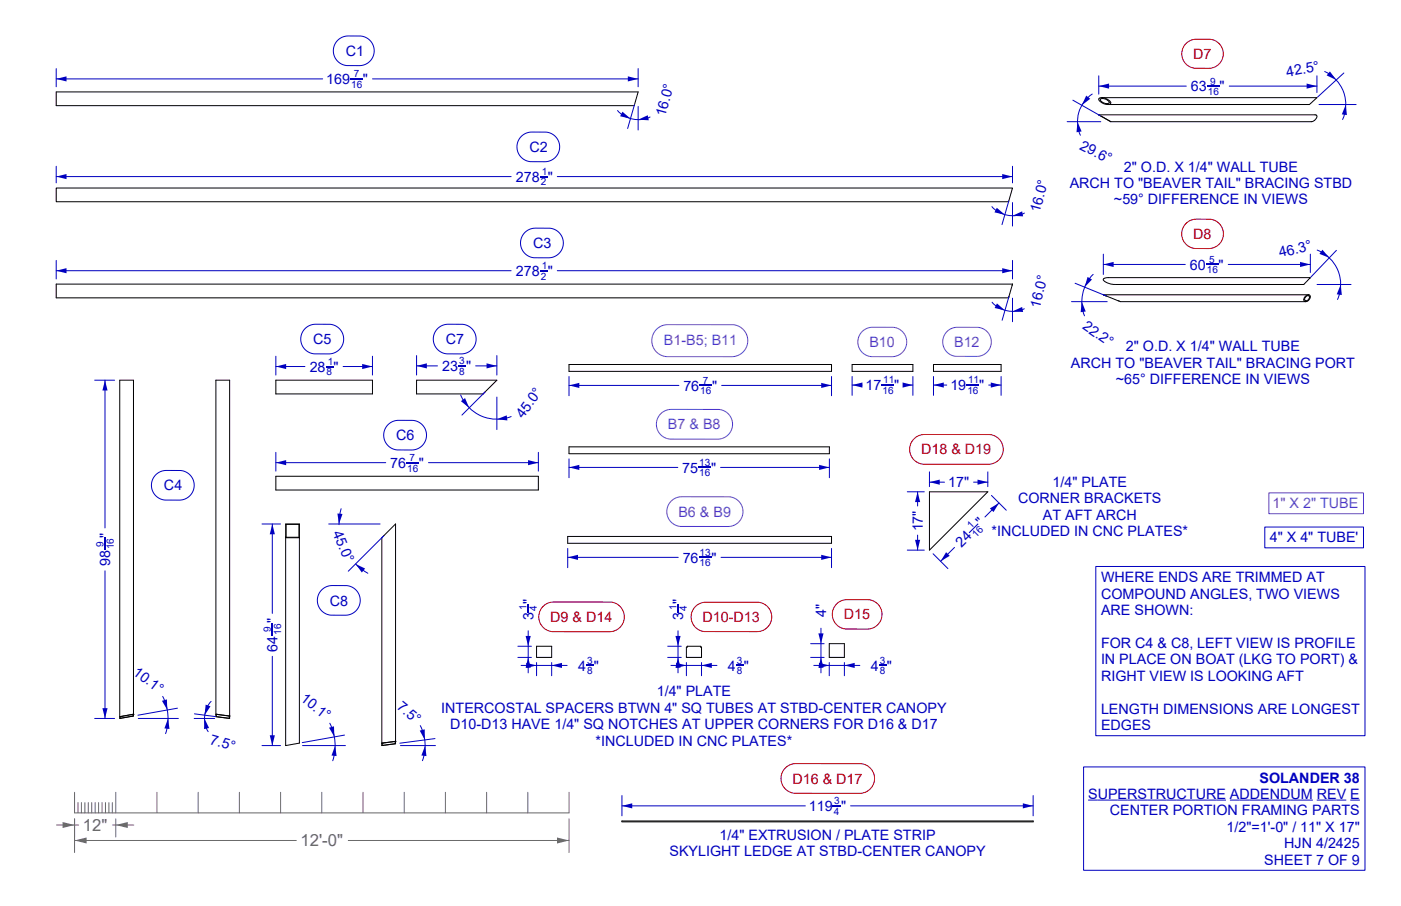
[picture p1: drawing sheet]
<svg xmlns="http://www.w3.org/2000/svg" width="432mm" height="279mm" viewBox="0 0 432 279" stroke-linecap="round" stroke-linejoin="round" font-family="sans-serif">
<!-- layer: Make2D -->
<path d="M365.6 13.4a4.5 4.5 0 0 1 3.1-1.3h4.2a4.5 4.5 0 0 1 4.1 4.7 4.5 4.5 0 0 1-4.5 4.3h-4.2a4.5 4.5 0 0 1-3.8-3 4.5 4.5 0 0 1 1.1-4.7zM365.5 68.9a4.5 4.5 0 0 1 3.3-1.3h4.1a4.5 4.5 0 0 1 4.2 4.7 4.5 4.5 0 0 1-4.6 4.4l-4.1-.1a4.5 4.5 0 0 1-3.9-2.9 4.5 4.5 0 0 1 1-4.8zM281.7 135.3a4.6 4.6 0 0 1 3.2-1.3h20.1a4.6 4.6 0 0 1 4.2 4.8 4.6 4.6 0 0 1-4.6 4.4h-20.1a4.6 4.6 0 0 1-3.9-3 4.6 4.6 0 0 1 1.1-4.9zM167.4 187a4.6 4.6 0 0 1 3.2-1.4l17.6 .1a4.6 4.6 0 0 1 4.2 4.7 4.6 4.6 0 0 1-4.6 4.4h-17.6a4.6 4.6 0 0 1-3.9-3 4.6 4.6 0 0 1 1.1-4.8zM214.3 187a4.5 4.5 0 0 1 3.2-1.3h16.2a4.5 4.5 0 0 1 4.1 4.7 4.5 4.5 0 0 1-4.5 4.4h-16.2a4.5 4.5 0 0 1-3.8-3 4.5 4.5 0 0 1 1-4.8zM257.9 186.2a4.5 4.5 0 0 1 3.2-1.3h6.6a4.5 4.5 0 0 1 4.1 4.8 4.5 4.5 0 0 1-4.5 4.3h-6.6a4.5 4.5 0 0 1-3.9-3 4.5 4.5 0 0 1 1.1-4.8zM242.1 236.8a4.6 4.6 0 0 1 3.2-1.3h20.1a4.6 4.6 0 0 1 4.1 4.8 4.6 4.6 0 0 1-4.5 4.4l-20.1-.1a4.6 4.6 0 0 1-3.9-3 4.6 4.6 0 0 1 1.1-4.8z" fill="none" stroke="#bf0000" stroke-width=".31"/>
<path d="M104.1 12.4a4.6 4.6 0 0 1 3.2-1.3h3.9a4.6 4.6 0 0 1 4.1 4.8 4.6 4.6 0 0 1-4.5 4.3h-3.9a4.6 4.6 0 0 1-3.9-3 4.6 4.6 0 0 1 1.1-4.8zM160.7 42.1a4.6 4.6 0 0 1 3.2-1.4h4.4a4.6 4.6 0 0 1 4.2 4.8 4.6 4.6 0 0 1-4.6 4.4h-4.4a4.6 4.6 0 0 1-3.9-3 4.6 4.6 0 0 1 1.1-4.8zM161.8 71.7a4.6 4.6 0 0 1 3.2-1.3h4.5a4.6 4.6 0 0 1 4.1 4.7 4.6 4.6 0 0 1-4.5 4.4h-4.5a4.6 4.6 0 0 1-3.9-3 4.6 4.6 0 0 1 1.1-4.8zM94 101.3a4.6 4.6 0 0 1 3.3-1.3h4.4a4.6 4.6 0 0 1 4.2 4.8 4.6 4.6 0 0 1-4.5 4.3h-4.5a4.6 4.6 0 0 1-3.9-3 4.6 4.6 0 0 1 1-4.8zM134.9 101.3a4.6 4.6 0 0 1 3.2-1.3h4.5a4.6 4.6 0 0 1 4.1 4.8 4.6 4.6 0 0 1-4.5 4.3h-4.5a4.6 4.6 0 0 1-3.9-3 4.6 4.6 0 0 1 1.1-4.8zM119.6 131a4.6 4.6 0 0 1 3.2-1.4h4.5a4.6 4.6 0 0 1 4.2 4.8 4.6 4.6 0 0 1-4.6 4.4h-4.5a4.6 4.6 0 0 1-3.9-3 4.6 4.6 0 0 1 1.1-4.8zM48 146.4a4.6 4.6 0 0 1 3.2-1.3h4.5a4.6 4.6 0 0 1 4.2 4.8 4.6 4.6 0 0 1-4.6 4.3h-4.5a4.6 4.6 0 0 1-3.9-3 4.6 4.6 0 0 1 1.1-4.8zM99.1 181.9a4.6 4.6 0 0 1 3.3-1.3h4.5a4.6 4.6 0 0 1 4.1 4.8 4.6 4.6 0 0 1-4.5 4.3h-4.5a4.6 4.6 0 0 1-3.9-3 4.6 4.6 0 0 1 1-4.8z" fill="none" stroke="#0000bf" stroke-width=".31"/>
<path d="M202.3 101.6a4.9 4.9 0 0 1 3.5-1.5h20.2a4.9 4.9 0 0 1 4.5 5.2 4.9 4.9 0 0 1-5 4.7h-20.1a4.9 4.9 0 0 1-4.2-3.3 4.9 4.9 0 0 1 1.1-5.1zM265.7 102.2a4.5 4.5 0 0 1 3.2-1.3h6.4a4.5 4.5 0 0 1 4.2 4.8 4.5 4.5 0 0 1-4.6 4.3h-6.4a4.5 4.5 0 0 1-3.8-3 4.5 4.5 0 0 1 1-4.8zM291.9 102.2a4.5 4.5 0 0 1 3.1-1.3l6.4 .1a4.5 4.5 0 0 1 4.1 4.6 4.5 4.5 0 0 1-4.5 4.3h-6.3a4.5 4.5 0 0 1-3.9-2.9 4.5 4.5 0 0 1 1.1-4.8zM203.6 127.6a4.6 4.6 0 0 1 3.3-1.3h14.7a4.6 4.6 0 0 1 4.2 4.7 4.6 4.6 0 0 1-4.6 4.4h-14.7a4.6 4.6 0 0 1-3.9-3 4.6 4.6 0 0 1 1-4.8zM206.9 154.5a4.6 4.6 0 0 1 3.2-1.3h14.7a4.6 4.6 0 0 1 4.2 4.8 4.6 4.6 0 0 1-4.6 4.4l-14.7-.1a4.6 4.6 0 0 1-3.9-3 4.6 4.6 0 0 1 1.1-4.8z" fill="none" stroke="#7d26cd" stroke-width=".31"/>
<g fill="none" stroke="#000" stroke-width=".31">
<path d="M17.3 28.3h179.4l-1.2 4.3h-178.2zM338.6 35.4l3.7 2.1M338.6 35.4h66.7l.5 .2a1.78 1.78 0 0 1-1.7 1.9h-61.8M339.2 30.5a2.18 2.18 0 0 1 2.7 1.1 1.87 1.87 0 0 1-2.8-.8zM339.5 30.1l-.8 .4a2.71 2.71 0 0 0 2.8 1.7M339.5 30.1h66.4l-2.3 2.1h-62.1M339.5 30.1a3.2 3.2 0 0 1 2.8 1.6l-.2 .4-.6 .1M17.3 58h294.8l-1.3 4.2h-293.5zM17.3 87.6h294.8l-1.3 4.2h-293.5zM340.1 90.9l.1 .1M340.1 90.9l5.2 2.1h57.1M340.1 90.9h63.2"/>
<path d="M340.2 85.9l1.4-.3h62.3l-2.1 2.1h-58a4.8 4.8 0 0 1-3.8-1.5zM340.7 91.2h.1M344.6 92.8h.1M402.6 91.4l.8-.2a.94 .94 0 0 1-.1 1.2 .94 .94 0 0 1-1.2 .1v-.5zM403.3 90.9a.82 .82 0 0 1 .7 .7 .82 .82 0 0 1-.6 .9l-1 .5M403.3 90.9a1.33 1.33 0 0 0-1.1 2.1h.2M36.9 117.2h4.2v103.6l-4.2 .8zM66.5 117.2h4.3v104.4l-4.3-.6zM85 117.2h29.8v4.3h-29.8zM128.4 117.2h24.7l-4.2 4.3h-20.5zM175.4 112.4h80.9v2.1h-80.9zM262.6 112.4h18.8v2.1h-18.8z"/>
<path d="M287.7 112.4h20.8v2.1h-20.8zM175.4 137.8h80.2v2.1h-80.2zM85 146.9h80.9v4.2h-80.9zM286.5 151.7h18l-18 18zM88 165.8h4.3M88 161.6h4.3v67.6l-4.3 .7zM88.2 161.7h3.9v4h-3.9zM121.9 161.6v67.8l-4.2 .5v-64.1zM175 165.4h81.3v2.1h-81.3zM165.4 199.3h4.6v3.4h-4.6zM211.6 199.6h.2v-.3h4.1v.3h.3v3.1h-4.6zM255.6 198.5h4.6v4.2h-4.6z"/>
<path d="M37 221h.1M37 221v.5M41 220.3h.1M41 220.3v.5M41.1 220.3l-4.2 .7M66.5 220.3l4.3 .5M66.7 220.3h.1M66.7 220.3v.7l3.9 .5v-.7M70.6 220.8h.1M117.8 229.2h.1M117.8 229.2v.7M121.8 228.6h.1"/>
<path d="M121.8 228.7v.7M121.9 228.6l-4.2 .6M191.7 253.2h126.7v.2h-126.7z"/>
</g>
<g fill="#0000bf">
<path d="M413.2 87.7l.4 3.3-1.6-.2z"/>
<path d="M407.6 77l2.1 2.5-3-1.2z"/>
</g>
<path d="M406 77.1a11.4 11.4 0 0 1 6.2 15.3M411.9 77.2l-8 8.3M405.9 87.7h10.5" fill="none" stroke="#0000bf" stroke-width=".31"/>
<g fill="#0000bf">
<path d="M335.2 85.4l1.4 .8-2.3 2.4z"/>
<path d="M333.4 93l1.2 3.1-1.5 .2z"/>
</g>
<path d="M330.2 93h11.1M331.4 87.4l9.8 4M336.9 84.6a12 12 0 0 0-2.6 12.8" fill="none" stroke="#0000bf" stroke-width=".31"/>
<g fill="#0000bf">
<path d="M334.8 29.5l1.2 1-2.6 2z"/>
<path d="M332.1 37.5l1.3 3-1.6 .3z"/>
</g>
<path d="M328.9 37.5h10.4M330.7 30.9l8.5 4.8M336.6 29a10.3 10.3 0 0 0-3.6 12.7" fill="none" stroke="#0000bf" stroke-width=".31"/>
<g fill="#0000bf">
<path d="M414.8 32.2l.3 3.3-1.5-.2z"/>
<path d="M409.9 22l1.9 2.7-2.9-1.4z"/>
</g>
<path d="M406.5 32.2h11.5M408.3 22.1a11.2 11.2 0 0 1 5.5 14.8M414.2 22.5l-8.1 7.4M389.8 162.5h30.4v6.5h-30.4z" fill="none" stroke="#0000bf" stroke-width=".31"/>
<path d="M391.1 152h29.1v6.4h-29.1z" fill="none" stroke="#7d26cd" stroke-width=".31"/>
<g fill="none" stroke="#696969" stroke-width=".31">
<path d="M23 244.3v6.4h152.4v-6.4M24 247.5v3.2M25.1 247.5v3.2M26.2 247.5v3.2M27.2 247.5v3.2M28.3 247.5v3.2M29.3 247.5v3.2M30.4 247.5v3.2M31.4 247.5v3.2M32.5 247.5v3.2M33.6 247.5v3.2M34.6 247.5v3.2"/>
<path d="M35.7 244.3v6.4M48.4 244.3v6.4M61.1 244.3v6.4M73.8 244.3v6.4M86.5 244.3v6.4M99.2 244.3v6.4M111.9 244.3v6.4M124.6 244.3v6.4M137.3 244.3v6.4M150 244.3v6.4M162.7 244.3v6.4"/>
</g>
<g fill="#696969">
<path d="M19.3 253.5l3.7 .9-3.7 1z"/>
<path d="M35.7 254.4l3.7-.9v1.9z"/>
</g>
<path d="M17.4 254.4h6.8M23 252.5v5.6M34.7 254.4h6.5M35.7 252.5v5.6" fill="none" stroke="#696969" stroke-width=".31"/>
<g fill="#696969">
<path d="M23 259.2l3.7-.9v1.8z"/>
<path d="M171.7 258.3l3.7 .9-3.7 .9z"/>
</g>
<path d="M23 252.5v10.4M23 259.2h68.3M107.3 259.2h68.1M175.4 252.5v10.4" fill="none" stroke="#696969" stroke-width=".31"/>
<g fill="#0000bf">
<path d="M104 158.4l1.6 .1-1.1 3.1z"/>
<path d="M109.6 173.9l2.9 1.4-1 1.3z"/>
</g>
<path d="M105.1 156.9l-.5 2.8-.1 2.1M101.3 161.6h15.8M109.6 173.9l2.1 1.8 1.7 1.1M118.3 165.2l-11 11" fill="none" stroke="#0000bf" stroke-width=".31"/>
<path d="M215.5 118.9h4" fill="none" stroke="#0000bf" stroke-width=".33"/>
<g fill="#0000bf">
<path d="M175.4 118.9l3.1-.8v1.6z"/>
<path d="M253.1 118.1l3.2 .8-3.2 .8z"/>
</g>
<path d="M175.4 116.1v5.9M175.4 118.9h33.8M222.4 118.9h33.9M256.3 116.1v5.9" fill="none" stroke="#0000bf" stroke-width=".31"/>
<path d="M215.3 171.9h4" fill="none" stroke="#0000bf" stroke-width=".33"/>
<g fill="#0000bf">
<path d="M175 171.9l3.1-.8v1.6z"/>
<path d="M253.1 171.1l3.2 .8-3.2 .8z"/>
</g>
<path d="M175 169.1v6M175 171.9h34M222.2 171.9h34.1M256.3 169.1v6" fill="none" stroke="#0000bf" stroke-width=".31"/>
<path d="M215.2 144.1h3.9" fill="none" stroke="#0000bf" stroke-width=".33"/>
<g fill="#0000bf">
<path d="M175.4 144.1l3.1-.7v1.5z"/>
<path d="M252.4 143.4l3.2 .7-3.2 .8z"/>
</g>
<path d="M175.4 141.5v5.8M175.4 144.1h33.5M222.1 144.1h33.5M255.6 141.5v5.8" fill="none" stroke="#0000bf" stroke-width=".31"/>
<path d="M271.7 118.7h3.9" fill="none" stroke="#0000bf" stroke-width=".33"/>
<g fill="#0000bf">
<path d="M262.6 118.7l3.2-.7v1.5z"/>
<path d="M278.2 118l3.2 .7-3.2 .8z"/>
</g>
<path d="M262.6 116.1v5.8M262.6 118.7h3.1M278.6 118.7h2.8M281.4 116.1v5.8" fill="none" stroke="#0000bf" stroke-width=".31"/>
<path d="M297.8 118.7h4" fill="none" stroke="#0000bf" stroke-width=".33"/>
<g fill="#0000bf">
<path d="M287.7 118.7l3.2-.7v1.5z"/>
<path d="M305.4 118l3.1 .7-3.1 .8z"/>
</g>
<path d="M287.7 116.1v5.8M287.7 118.7h4.1M304.7 118.7h3.8M308.5 116.1v5.8" fill="none" stroke="#0000bf" stroke-width=".31"/>
<path d="M107.9 24.3h4" fill="none" stroke="#0000bf" stroke-width=".33"/>
<g fill="#0000bf">
<path d="M17.3 24.3l3.2-.8v1.6z"/>
<path d="M193.5 23.5l3.2 .8-3.2 .8z"/>
</g>
<path d="M17.3 21.2v5.6M17.3 24.3h82.1M114.8 24.3h81.9M196.7 21.2v5.6" fill="none" stroke="#0000bf" stroke-width=".31"/>
<g fill="#0000bf">
<path d="M307.2 64.1l2.5 2.1-3.2-.7z"/>
<path d="M312.1 66.5l2.9-1.3 .3 1.5z"/>
</g>
<path d="M305.7 63.7a8.6 8.6 0 0 0 10 2M310.9 62l-2.1 7.3M312.1 62.5v7.2" fill="none" stroke="#0000bf" stroke-width=".31"/>
<g fill="#0000bf">
<path d="M191.8 34.4l2.5 2.2-3.2-.7z"/>
<path d="M196.7 36.9l3-1.4 .2 1.6z"/>
</g>
<path d="M190.3 34.1a8.6 8.6 0 0 0 10.1 2M195.5 32.3l-2.1 7.3M196.7 32.8v7.3" fill="none" stroke="#0000bf" stroke-width=".31"/>
<g fill="#0000bf">
<path d="M307.3 93.6l2.4 2.1-3.2-.7z"/>
<path d="M312.1 96l2.9-1.3 .3 1.5z"/>
</g>
<path d="M305.8 93.2a8.5 8.5 0 0 0 9.9 2M311 91.3l-2.1 7.5M312.1 91.9v7.3" fill="none" stroke="#0000bf" stroke-width=".31"/>
<path d="M32.4 165.8v3.9" fill="none" stroke="#0000bf" stroke-width=".33"/>
<g fill="#0000bf">
<path d="M32.4 117.2l.8 3.2h-1.6z"/>
<path d="M31.6 218.4h1.6l-.8 3.2z"/>
</g>
<path d="M29.2 117.2h6.1M32.4 117.2v45.6M32.4 176v45.6M29.2 221.6h6.1" fill="none" stroke="#0000bf" stroke-width=".31"/>
<g fill="#0000bf">
<path d="M51.8 221.6l.4 3.2-1.5-.2z"/>
<path d="M49.9 216.1l1.5-.4 .2 3.3z"/>
</g>
<path d="M50.1 214.8a14.9 14.9 0 0 1 .9 11.4M54.7 218.4l-12.2 2.2M42.6 221.6h12.4" fill="none" stroke="#0000bf" stroke-width=".31"/>
<g fill="#0000bf">
<path d="M63.4 217.3l1.5 .5-1.8 2.8z"/>
<path d="M63 221.6l1.4 2.9-1.5 .3z"/>
</g>
<path d="M65.1 216.3a7.8 7.8 0 0 0-.9 9.3M59.8 221.6h6.3M59.9 220.1l6.5 .9" fill="none" stroke="#0000bf" stroke-width=".31"/>
<path d="M100.3 113h2.5" fill="none" stroke="#0000bf" stroke-width=".33"/>
<g fill="#0000bf">
<path d="M85 113l3.2-.8v1.6z"/>
<path d="M111.6 112.2l3.2 .8-3.2 .8z"/>
</g>
<path d="M85 109.9v5.8M85 113h9M105.8 113h9M114.8 109.9v5.8" fill="none" stroke="#0000bf" stroke-width=".31"/>
<path d="M166.4 54.5h2.4" fill="none" stroke="#0000bf" stroke-width=".33"/>
<g fill="#0000bf">
<path d="M17.3 54.5l3.2-.8v1.6z"/>
<path d="M308.9 53.7l3.2 .8-3.2 .8z"/>
</g>
<path d="M17.3 51.3v5.1M17.3 54.5h140.2M171.8 54.5h140.3M312.1 51.3v5.1" fill="none" stroke="#0000bf" stroke-width=".31"/>
<path d="M166.4 83.5h2.4" fill="none" stroke="#0000bf" stroke-width=".33"/>
<g fill="#0000bf">
<path d="M17.3 83.5l3.2-.8v1.6z"/>
<path d="M308.9 82.7l3.2 .8-3.2 .8z"/>
</g>
<path d="M17.3 80.3v5.7M17.3 83.5h140.2M171.8 83.5h140.3M312.1 80.3v5.7" fill="none" stroke="#0000bf" stroke-width=".31"/>
<path d="M125.2 142.7h3.9" fill="none" stroke="#0000bf" stroke-width=".33"/>
<g fill="#0000bf">
<path d="M85 142.7l3.2-.8v1.6z"/>
<path d="M162.8 141.9l3.1 .8-3.1 .8z"/>
</g>
<path d="M85 139.5v5.8M165.9 139.5v5.8M85 142.7h33.9M132.1 142.7h33.8" fill="none" stroke="#0000bf" stroke-width=".31"/>
<path d="M141.2 112.8h2.5" fill="none" stroke="#0000bf" stroke-width=".33"/>
<g fill="#0000bf">
<path d="M128.4 112.8l3.2-.8v1.6z"/>
<path d="M150 112l3.1 .8-3.1 .8z"/>
</g>
<path d="M128.4 109.7v6M128.4 112.8h6.4M146.6 112.8h6.5M153.1 109.7v6" fill="none" stroke="#0000bf" stroke-width=".31"/>
<g fill="#0000bf">
<path d="M142.1 123.7l1.2-.9 1.3 3z"/>
<path d="M153.1 129.3l3.1-1.2 .2 1.6z"/>
</g>
<path d="M142 121.8a12 12 0 0 0 15.5 6.7M149.5 120.9l-7.1 7.1M153.1 122.4v10.1" fill="none" stroke="#0000bf" stroke-width=".31"/>
<path d="M83.9 192.1v4" fill="none" stroke="#0000bf" stroke-width=".33"/>
<g fill="#0000bf">
<path d="M83.9 161.6l.8 3.2h-1.6z"/>
<path d="M83.1 226.8h1.6l-.8 3.1z"/>
</g>
<path d="M80.8 161.6h5.7M83.9 161.6v27.6M83.9 202.4v27.5M80.8 229.9h5.7" fill="none" stroke="#0000bf" stroke-width=".31"/>
<g fill="#0000bf">
<path d="M103.3 229.9l.4 3.3-1.5-.2z"/>
<path d="M101.4 224.4l1.5-.4 .2 3.3z"/>
</g>
<path d="M93.2 229.9h13.3M101.6 223a15.3 15.3 0 0 1 1 11.6M106.2 226.7l-13 2.3" fill="none" stroke="#0000bf" stroke-width=".31"/>
<g fill="#0000bf">
<path d="M131 229.9l.4 3.3-1.5-.2z"/>
<path d="M129.4 225.3l1.5-.4v3.3z"/>
</g>
<path d="M123.4 229.9h10.8M129.5 223.8a13.4 13.4 0 0 1 .7 10.8M134.1 227.8l-10.9 1.4" fill="none" stroke="#0000bf" stroke-width=".31"/>
<path d="M372 26.6h3.9" fill="none" stroke="#0000bf" stroke-width=".33"/>
<g fill="#0000bf">
<path d="M338.6 26.6l3.2-.8v1.6z"/>
<path d="M402.7 25.8l3.2 .8-3.2 .8z"/>
</g>
<path d="M338.6 23.4v5.6M338.6 26.6h27M378.9 26.6h27M405.9 23.4v5.1" fill="none" stroke="#0000bf" stroke-width=".31"/>
<g fill="#0000bf">
<path d="M282.8 151.7l.8 3.1h-1.6z"/>
<path d="M282 166.5h1.6l-.8 3.2z"/>
</g>
<path d="M279.6 151.7h5.3M282.8 151.7v4.3M279.6 169.7h5.3M282.8 165v4.7" fill="none" stroke="#0000bf" stroke-width=".31"/>
<g fill="#0000bf">
<path d="M286.5 148.7l3.1-.8v1.6z"/>
<path d="M301.3 147.9l3.2 .8-3.2 .8z"/>
</g>
<path d="M286.5 145.5v4.6M286.5 148.7h4.6M300.1 148.7h4.4M304.5 145.5v4.6" fill="none" stroke="#0000bf" stroke-width=".31"/>
<g fill="#0000bf">
<path d="M298.6 164.2l2.8-2.8 .2 .2-2.8 2.8z"/>
<path d="M291.6 170.3l1.1 1.1-2.8 1.7z"/>
<path d="M305.1 156.8l2.8-1.7-1.7 2.8z"/>
</g>
<path d="M305.6 152.8l4.5 4.6M307.9 155.1l-4.3 4.3M287.6 170.8l4.6 4.5M294.2 168.8l-4.3 4.3" fill="none" stroke="#0000bf" stroke-width=".31"/>
<path d="M256.7 248.5h2.5" fill="none" stroke="#0000bf" stroke-width=".33"/>
<g fill="#0000bf">
<path d="M191.7 248.5l3.2-.8v1.6z"/>
<path d="M315.2 247.7l3.2 .8-3.2 .8z"/>
</g>
<path d="M191.7 245.3v6.3M191.7 248.5h56.5M262.2 248.5h56.2M318.4 245.3v6.3" fill="none" stroke="#0000bf" stroke-width=".31"/>
<path d="M180.6 205.2h2.5" fill="none" stroke="#0000bf" stroke-width=".33"/>
<g fill="#0000bf">
<path d="M162.2 204.4l3.2 .8-3.2 .8z"/>
<path d="M170 205.2l3.2-.8v1.6z"/>
</g>
<path d="M160.6 205.2h14.2M165.4 204.3v4.1M170 204.3v4.1" fill="none" stroke="#0000bf" stroke-width=".31"/>
<path d="M162.8 186.3v2.5" fill="none" stroke="#0000bf" stroke-width=".33"/>
<g fill="#0000bf">
<path d="M162 196.1h1.6l-.8 3.2z"/>
<path d="M162.8 202.7l.8 3.2h-1.6z"/>
</g>
<path d="M159.6 199.3h4.2M162.8 194.5v13M159.6 202.7h4.2" fill="none" stroke="#0000bf" stroke-width=".31"/>
<path d="M226.8 205.2h2.4" fill="none" stroke="#0000bf" stroke-width=".33"/>
<g fill="#0000bf">
<path d="M208.4 204.4l3.2 .8-3.2 .8z"/>
<path d="M216.2 205.2l3.2-.8v1.6z"/>
</g>
<path d="M206.8 205.2h14.2M211.6 204.3v4.1M216.2 204.3v4.1" fill="none" stroke="#0000bf" stroke-width=".31"/>
<path d="M209 186.3v2.5" fill="none" stroke="#0000bf" stroke-width=".33"/>
<g fill="#0000bf">
<path d="M208.2 196.1h1.6l-.8 3.2z"/>
<path d="M209 202.7l.8 3.2h-1.6z"/>
</g>
<path d="M205.8 199.3h4.2M209 194.5v13M205.8 202.7h4.2" fill="none" stroke="#0000bf" stroke-width=".31"/>
<path d="M270.8 205.2h2.5" fill="none" stroke="#0000bf" stroke-width=".33"/>
<g fill="#0000bf">
<path d="M252.4 204.4l3.2 .8-3.2 .8z"/>
<path d="M260.2 205.2l3.2-.8v1.6z"/>
</g>
<path d="M250.8 205.2h14.2M255.6 204.3v4.1M260.2 204.3v4.1" fill="none" stroke="#0000bf" stroke-width=".31"/>
<g fill="#0000bf">
<path d="M252.2 195.3h1.6l-.8 3.2z"/>
<path d="M253 202.7l.8 3.2h-1.6z"/>
</g>
<path d="M249.9 198.5h4.1M253 193.7v13.8M249.9 202.7h4.1" fill="none" stroke="#0000bf" stroke-width=".31"/>
<path d="M371.6 81.6h4" fill="none" stroke="#0000bf" stroke-width=".33"/>
<g fill="#0000bf">
<path d="M340.1 81.6l3.1-.8v1.5z"/>
<path d="M400.7 80.8l3.2 .8-3.2 .7z"/>
</g>
<path d="M340.1 78.4v6.2M403.9 78.4v5.6M340.1 81.6h25.2M378.6 81.6h25.3M337.7 174.7h83v52.2h-83zM334 236.5h86.7v31.9h-86.7zM335.4 246.7h42.5M379.1 246.7h25.5M405.8 246.7h9.1M416.2 246.7h2.9" fill="none" stroke="#0000bf" stroke-width=".31"/>
<g font-size="5.2" fill="#696969">
<text x="25.6" y="256.3">12&quot;</text>
<text x="92.6" y="261">12'-0&quot;</text>
</g>
<g font-size="4.4" fill="#0000bf">
<text x="106.6" y="17.2">C1</text>
<text x="396.7" y="23.7" transform="rotate(-11 396.7 23.7)">42.5°</text>
<text x="100.6" y="25.9">169</text>
<text x="111.9" y="25.9">&quot;</text>
<text x="367.1" y="28.1">63</text>
<text x="375.9" y="28.1">&quot;</text>
<text x="205" y="36.2" transform="rotate(-75 205 36.2)">16.0°</text>
<text x="163.2" y="46.9">C2</text>
<text x="332.5" y="45.8" transform="rotate(27 332.5 45.8)">29.6°</text>
<text x="346.4" y="52.9">2&quot; O.D. X 1/4&quot; WALL TUBE</text>
<text x="159" y="56">278 &quot;</text>
<text x="329.7" y="58">ARCH TO &quot;BEAVER TAIL&quot; BRACING STBD</text>
<text x="320.4" y="65.8" transform="rotate(-75 320.4 65.8)">16.0°</text>
<text x="343.3" y="63">~59° DIFFERENCE IN VIEWS</text>
<text x="164.3" y="76.5">C3</text>
<text x="366.7" y="83.1">60</text>
<text x="375.6" y="83.1">&quot;</text>
<text x="394.5" y="79.4" transform="rotate(-13 394.5 79.4)">46.3°</text>
<text x="159" y="85.1">278 &quot;</text>
<text x="320.4" y="95.3" transform="rotate(-76 320.4 95.3)">16.0°</text>
<text x="333.4" y="101.1" transform="rotate(35 333.4 101.1)">22.2°</text>
<text x="96.6" y="106.1">C5</text>
<text x="137.4" y="106.1">C7</text>
<text x="330.1" y="113.5">ARCH TO &quot;BEAVER TAIL&quot; BRACING PORT</text>
<text x="347" y="108.4">2&quot; O.D. X 1/4&quot; WALL TUBE</text>
<text x="95.4" y="114.6">28 &quot;</text>
<text x="136.3" y="114.4">23 &quot;</text>
<text x="343.9" y="118.5">~65° DIFFERENCE IN VIEWS</text>
<text x="210.6" y="120.4">76</text>
<text x="219.5" y="120.4">&quot;</text>
<text x="266.8" y="120.3">17</text>
<text x="275.6" y="120.3">&quot;</text>
<text x="292.9" y="120.3">19</text>
<text x="301.8" y="120.3">&quot;</text>
<text x="161.2" y="129.2" transform="rotate(-54 161.2 129.2)">45.0°</text>
<text x="122.1" y="135.8">C6</text>
<text x="120.3" y="144.3">76</text>
<text x="129.1" y="144.3">&quot;</text>
<text x="210.3" y="145.7">75</text>
<text x="219.1" y="145.7">&quot;</text>
<text x="50.5" y="151.2">C4</text>
<text x="292.2" y="150.3">17&quot;</text>
<text x="313.8" y="155.2">CORNER BRACKETS</text>
<text x="324.4" y="150.1">1/4&quot; PLATE</text>
<text x="321.4" y="160.3">AT AFT ARCH</text>
<text x="33.9" y="165.8" transform="rotate(-90 33.9 165.8)">&quot;</text>
<text x="102.5" y="164.3" transform="rotate(67 102.5 164.3)">45.0°</text>
<text x="284.4" y="163.9" transform="rotate(-90 284.4 163.9)">17&quot;</text>
<text x="302.6" y="162.6" transform="rotate(-45 302.6 162.6)">&quot;</text>
<text x="305.6" y="165.4">*INCLUDED IN CNC PLATES*</text>
<text x="391.4" y="167.3">4&quot; X 4&quot; TUBE'</text>
<text x="210.4" y="173.5">76</text>
<text x="219.3" y="173.5">&quot;</text>
<text x="296.3" y="168.9" transform="rotate(-45 296.3 168.9)">24</text>
<text x="33.9" y="174.6" transform="rotate(-90 33.9 174.6)">98</text>
<text x="339.3" y="179.5">WHERE ENDS ARE TRIMMED AT</text>
<text x="339.3" y="184.6">COMPOUND ANGLES, TWO VIEWS</text>
<text x="101.7" y="186.7">C8</text>
<text x="164.4" y="191.2" transform="rotate(-90 164.4 191.2)">3 &quot;</text>
<text x="210.6" y="191.2" transform="rotate(-90 210.6 191.2)">3 &quot;</text>
<text x="254.6" y="190.4" transform="rotate(-90 254.6 190.4)">4&quot;</text>
<text x="339.3" y="189.7">ARE SHOWN:</text>
<text x="85.5" y="192.1" transform="rotate(-90 85.5 192.1)">&quot;</text>
<text x="85.5" y="201" transform="rotate(-90 85.5 201)">64</text>
<text x="339.3" y="199.8">FOR C4 &amp; C8, LEFT VIEW IS PROFILE</text>
<text x="40.8" y="207.8" transform="rotate(37 40.8 207.8)">10.1°</text>
<text x="178.2" y="206.8">4 &quot;</text>
<text x="224.3" y="206.8">4 &quot;</text>
<text x="268.4" y="206.8">4 &quot;</text>
<text x="339.3" y="204.9">IN PLACE ON BOAT (LKG TO PORT) &amp;</text>
<text x="339.3" y="210">RIGHT VIEW IS LOOKING AFT</text>
<text x="92.4" y="216" transform="rotate(38 92.4 216)">10.1°</text>
<text x="202.4" y="214.7">1/4&quot; PLATE</text>
<text x="122.1" y="218.3" transform="rotate(39 122.1 218.3)">7.5°</text>
<text x="136" y="219.8">INTERCOSTAL SPACERS BTWN 4&quot; SQ TUBES AT STBD-CENTER CANOPY</text>
<text x="339.3" y="220.2">LENGTH DIMENSIONS ARE LONGEST</text>
<text x="138.7" y="224.9">D10-D13 HAVE 1/4&quot; SQ NOTCHES AT UPPER CORNERS FOR D16 &amp; D17</text>
<text x="339.3" y="225.2">EDGES</text>
<text x="64.5" y="229.5" transform="rotate(16 64.5 229.5)">7.5°</text>
<text x="183.6" y="230">*INCLUDED IN CNC PLATES*</text>
<text x="388.2" y="241.3">SOLANDER 38</text>
<text x="249.3" y="250.1">119 &quot;</text>
<text x="335.4" y="246.4">SUPERSTRUCTURE ADDENDUM REV E</text>
<text x="342" y="251.5">CENTER PORTION FRAMING PARTS</text>
<text x="378" y="256.6">1/2&quot;=1'-0&quot; / 11&quot; X 17&quot;</text>
<text x="221.8" y="258.9">1/4&quot; EXTRUSION / PLATE STRIP</text>
<text x="395.8" y="261.6">HJN 4/2425</text>
<text x="206.3" y="264">SKYLIGHT LEDGE AT STBD-CENTER CANOPY</text>
<text x="389.7" y="266.7">SHEET 7 OF 9</text>
</g>
<g font-size="4.4" fill="#bf0000">
<text x="367.7" y="18.2">D7</text>
<text x="367.7" y="73.7">D8</text>
<text x="283.9" y="140.2">D18 &amp; D19</text>
<text x="169.6" y="191.8">D9 &amp; D14</text>
<text x="216.5" y="191.8">D10-D13</text>
<text x="260.1" y="191">D15</text>
<text x="244.3" y="241.6">D16 &amp; D17</text>
</g>
<g font-size="4.4" fill="#7d26cd">
<text x="204.6" y="106.3">B1-B5; B11</text>
<text x="267.9" y="107">B10</text>
<text x="294.1" y="107">B12</text>
<text x="205.9" y="132.4">B7 &amp; B8</text>
<text x="209.1" y="159.3">B6 &amp; B9</text>
<text x="392.2" y="156.8">1&quot; X 2&quot; TUBE</text>
</g>
<g font-size="3.1" fill="#0000bf">
<text x="109" y="23.8">7</text>
<text x="108.2" y="27.1">16</text>
<text x="372.3" y="29.3">16</text>
<text x="373" y="26.1">9</text>
<text x="167" y="54">1</text>
<text x="166.7" y="57.2">2</text>
<text x="167" y="83">1</text>
<text x="372.7" y="81.1">5</text>
<text x="166.7" y="86.2">2</text>
<text x="372" y="84.3">16</text>
<text x="101" y="112.5">1</text>
<text x="141.5" y="112.3">3</text>
<text x="100.7" y="115.8">8</text>
<text x="141.5" y="115.6">8</text>
<text x="216.6" y="118.4">7</text>
<text x="272.2" y="118.3">11</text>
<text x="298.4" y="118.3">11</text>
<text x="215.8" y="121.6">16</text>
<text x="272" y="121.5">16</text>
<text x="298.1" y="121.5">16</text>
<text x="126.3" y="142.2">7</text>
<text x="215.5" y="143.7">13</text>
<text x="125.5" y="145.4">16</text>
<text x="215.5" y="146.9">16</text>
<text x="299.3" y="163" transform="rotate(-45 299.3 163)">1</text>
<text x="300.9" y="166" transform="rotate(-45 300.9 166)">16</text>
<text x="31.9" y="168.6" transform="rotate(-90 31.9 168.6)">9</text>
<text x="35.1" y="169.4" transform="rotate(-90 35.1 169.4)">16</text>
<text x="215.6" y="171.4">13</text>
<text x="215.6" y="174.6">16</text>
<text x="162.3" y="188.1" transform="rotate(-90 162.3 188.1)">1</text>
<text x="165.5" y="188.5" transform="rotate(-90 165.5 188.5)">4</text>
<text x="208.5" y="188.1" transform="rotate(-90 208.5 188.1)">1</text>
<text x="211.7" y="188.5" transform="rotate(-90 211.7 188.5)">4</text>
<text x="83.4" y="195" transform="rotate(-90 83.4 195)">9</text>
<text x="86.7" y="195.7" transform="rotate(-90 86.7 195.7)">16</text>
<text x="180.9" y="208">8</text>
<text x="180.9" y="204.7">3</text>
<text x="227.1" y="208">8</text>
<text x="227.1" y="204.7">3</text>
<text x="271.1" y="208">8</text>
<text x="271.2" y="204.7">3</text>
<text x="257" y="251.2">4</text>
<text x="257.1" y="248">3</text>
</g>
</svg>
